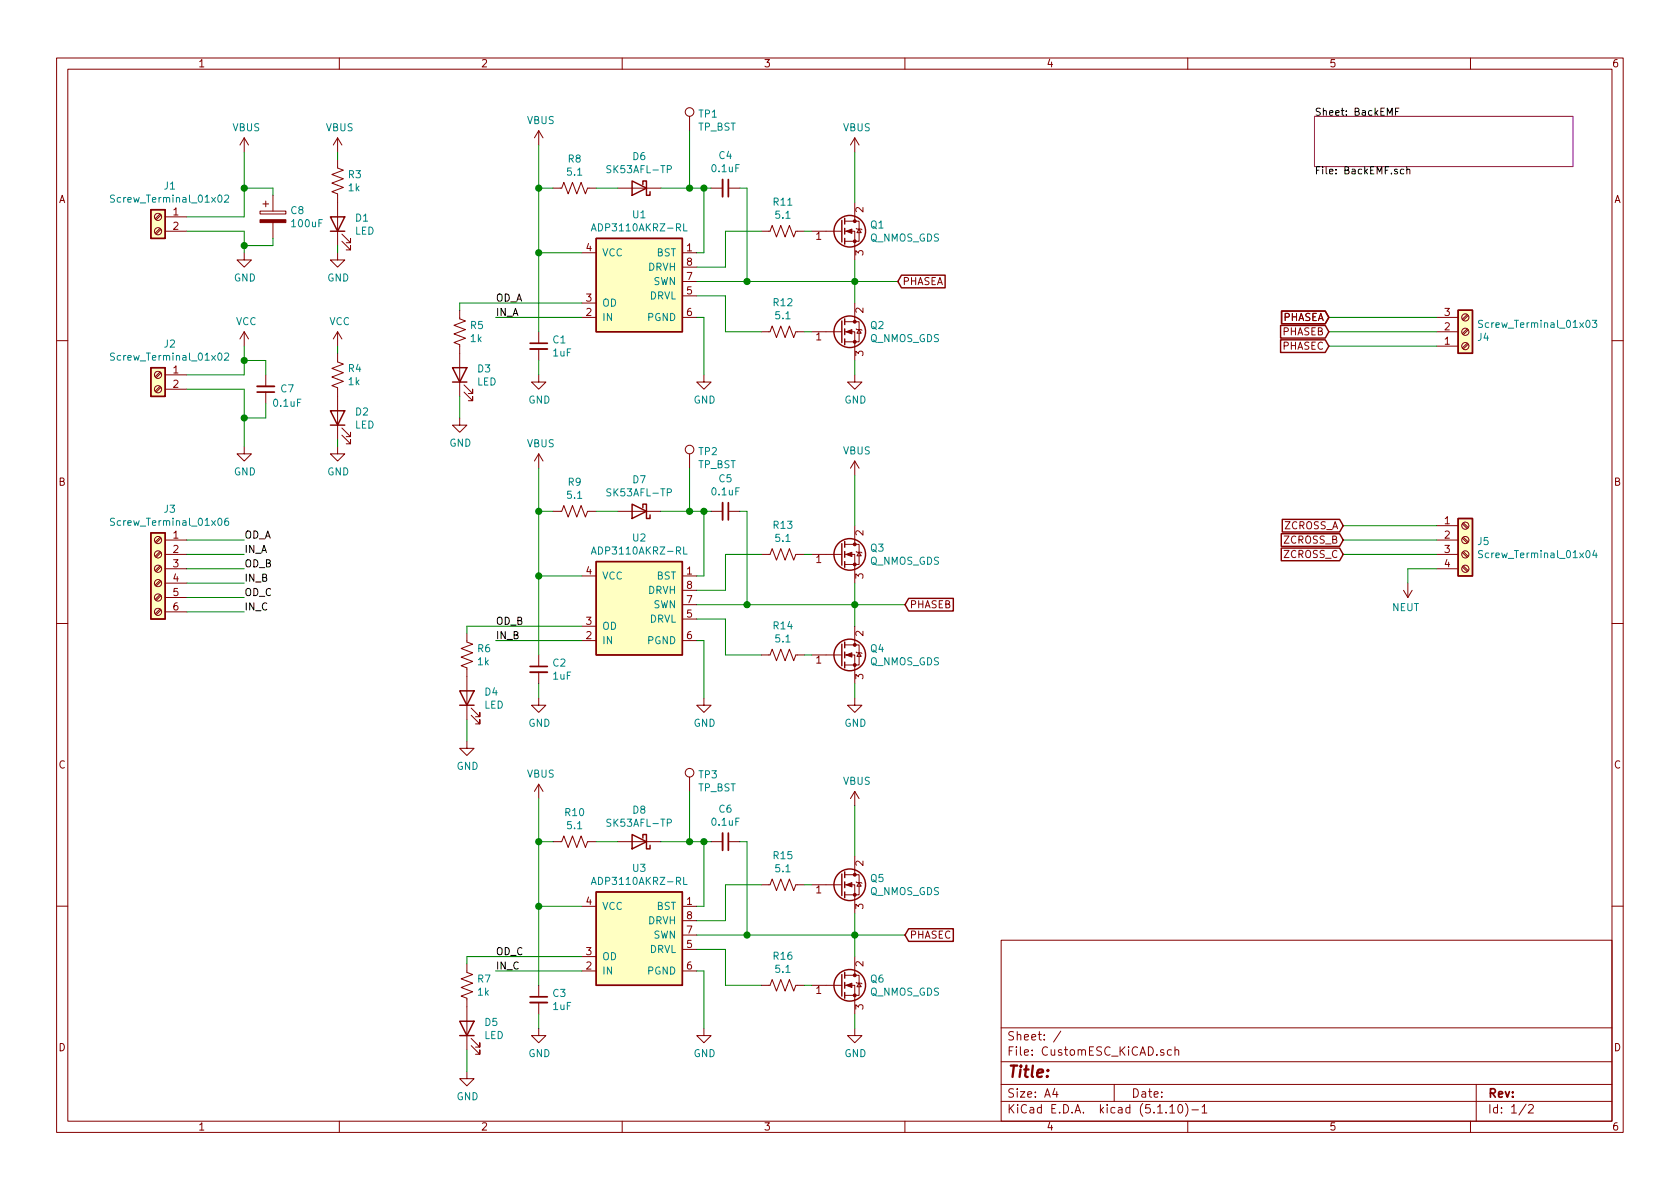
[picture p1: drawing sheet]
<svg xmlns="http://www.w3.org/2000/svg" width="297mm" height="210mm" viewBox="0 0 297 210" stroke-linecap="round" stroke-linejoin="round" font-family="sans-serif">
<g fill="none" stroke="#840000" stroke-width=".18">
<path d="M10 10.3h277v189.9h-277zM12 12.2h273v186.1h-273zM60 10.3v1.9M110 10.3v1.9M160 10.3v1.9M210 10.3v1.9M260 10.3v1.9M28.3 37.8l-.9 .9M28.5 38l-.9 .9M29.2 38.3h3.8M43.2 24.4v2.5M43.2 24.4l-.8 1.2"/>
<path d="M43.2 24.4l.7 1.2M46 37.3h4.5v.5h-4.5zM46.5 36.1h1M47 35.6v1M48.3 34.5v2.8M48.3 39.4v2.8M59.7 28.2v1.5l1 .4-2 .8 2 .7-2 .8 2 .7-2 .8 1 .4v9.1M59.7 24.4v2.5M59.7 24.4l-.8 1.2M59.7 24.4l.8 1.2M95.2 23.1v2.5M95.2 23.1l-.7 1.3"/>
<path d="M95.2 23.1l.8 1.3M97.8 33.3h1.5l.4-1 .8 2 .7-2 .8 2 .7-2 .8 2 .4-1h1.5M109.2 33.3h7.6M121.9 20.6v2.5M125.7 33.3h2.1M128.8 33.3h2M149.4 39.1h2.5v3.6h-2.5M151.1 24.4v2.5M151.1 35.8v3.3M151.1 24.4l-.7 1.2M151.1 24.4l.8 1.2M28.3 40.4l-.9 .8"/>
<path d="M28.5 40.6l-.9 .8M29.2 40.9h3.8M43.2 44.7v1.3h1.2l-1.2 1.2-1.3-1.2h1.3M43.2 58.7l-.8 1.2M43.2 58.7v2.5M43.2 58.7l.7 1.2M59.7 44.7v1.3h1.3l-1.3 1.2-1.3-1.2h1.3M59.7 58.7v2.5M59.7 58.7l-.8 1.2M59.7 58.7l.8 1.2M60.5 42.7l1.5 1.5v-.8v.8h-.8M60.5 41.4l1.5 1.5v-.7v.7h-.8"/>
<path d="M81.3 54.9v1.5l1 .4-2 .7 2 .8-2 .7 2 .8-2 .8 1 .4v9.1M95.2 58.7v2M102.9 56.1h2.5M102.9 44.7h2.5M102.9 53.6h2.5M120.6 56.1h2.6M120.6 44.7h2.6M120.6 52.3h2.6M120.6 49.8h2.6M120.6 47.2h2.6M134.6 58.7h1.5l.4-1 .8 2 .7-2 .8 2 .8-2 .7 2 .4-1h1.5M134.6 40.9h1.5l.4-1 .8 2 .7-2 .8 2 .8-2 .7 2 .4-1h1.5"/>
<path d="M143.5 40.9h5.3M143.5 58.7h5.3M149.4 40.9h1.7v5.1M149.4 58.7h1.7v5M149.4 56.9h2.5v3.5h-2.5M151.1 53.6v3.3M151.4 40.4l.1 .1h.8l.1 .1M151.4 58.2l.1 .1h.8l.1 .1M151.9 40.5l.4 .6h-.8zM151.9 58.3l.4 .6h-.8zM254 58.7h3.8M254 56.1h3.8"/>
<path d="M259.4 55.6l-.9 .9M259.4 58.2l-.9 .8M259.6 55.8l-.9 .8M259.6 58.3l-.9 .9M10 60.2h2M28.3 68.3l-.9 .9M28.3 65.8l-.9 .8M28.5 68.5l-.9 .8M28.5 66l-.9 .8M29.2 66.3h3.8M29.2 68.8h3.8M43.2 79v1.3h1.2l-1.2 1.2-1.3-1.2h1.3"/>
<path d="M47 66.3v2M47 69.3v2.1M59.7 79v1.3h1.3l-1.3 1.2-1.3-1.2h1.3M59.7 62.5v1.5l1 .4-2 .7 2 .8-2 .8 2 .7-2 .8 1 .4v9.1M60.5 77l1.5 1.5v-.8v.8h-.8M60.5 75.7l1.5 1.5v-.8v.8h-.8M81.3 73.9v1.3h1.2l-1.2 1.2-1.3-1.2h1.3M82 69.3l1.6 1.6v-.8v.8h-.8M82 68.1l1.6 1.5v-.8v.8h-.8M95.2 66.3v1.3h1.3l-1.3 1.2-1.2-1.2h1.2M95.2 61.7v2M124.5 66.3v1.3h1.2l-1.2 1.2-1.3-1.2h1.3"/>
<path d="M151.1 66.3v1.3h1.3l-1.3 1.2-1.2-1.2h1.2M254 61.2h3.8M259.4 60.7l-.9 .8M259.6 60.9l-.9 .8M285 60.2h2M28.3 97.5l-.9 .9M28.3 95l-.9 .8M28.5 97.7l-.9 .8M28.5 95.2l-.9 .8M29.2 98h3.8M29.2 95.5h3.8M95.2 80.3v2.5"/>
<path d="M95.2 80.3l-.7 1.2M95.2 80.3l.8 1.2M97.8 90.4h1.5l.4-1 .8 2 .7-2 .8 2 .7-2 .8 2 .4-1h1.5M109.2 90.4h7.6M121.9 80.3v2.5M125.7 90.4h2.1M128.8 90.4h2M134.6 98h1.5l.4-1 .8 2.1 .7-2.1 .8 2.1 .8-2.1 .7 2.1 .4-1.1h1.5M143.5 98h5.3M149.4 98h1.7v5.1M149.4 96.3h2.5v3.5h-2.5M151.1 81.5v2.6"/>
<path d="M151.1 93v3.3M151.1 81.5l-.7 1.3M151.1 81.5l.8 1.3M151.4 97.5l.1 .2h.8l.1 .1M151.9 97.7l.4 .6h-.8zM254 98h3.8M254 93h3.8M254 95.5h3.8M258.5 97.7l.9 .8M258.5 95.2l.9 .8M258.5 92.6l.9 .9M258.7 97.5l.9 .9"/>
<path d="M258.7 95l.9 .8M258.7 92.5l.9 .8M10 110.3h2M28.3 107.7l-.9 .8M28.3 105.2l-.9 .8M28.3 102.6l-.9 .8M28.3 100.1l-.9 .8M28.5 107.9l-.9 .8M28.5 105.3l-.9 .9M28.5 102.8l-.9 .8M28.5 100.2l-.9 .9M29.2 100.6h3.8"/>
<path d="M29.2 103.1h3.8M29.2 105.7h3.8M29.2 108.2h3.8M82.5 112v1.5l1.1 .4-2.1 .8 2.1 .7-2.1 .8 2.1 .8-2.1 .7 1 .4v9.1M95.2 115.8v2.1M95.2 118.9v2M102.9 101.8h2.5M102.9 113.3h2.5M102.9 110.7h2.5M120.6 101.8h2.6M120.6 113.3h2.6M120.6 109.5h2.6"/>
<path d="M120.6 106.9h2.6M120.6 104.4h2.6M134.6 115.8h1.5l.4-1 .8 2 .7-2 .8 2 .8-2 .7 2 .4-1h1.5M143.5 115.8h5.3M149.4 115.8h1.7v5.1M149.4 114h2.5v3.6h-2.5M151.1 110.7v3.3M151.4 115.3l.1 .1h.8l.1 .2M151.9 115.4l.4 .7h-.8zM248.2 104.4l.7 1.3M248.9 103.1v2.6M249.7 104.4l-.8 1.3"/>
<path d="M254 100.6h3.8M258.5 100.2l.9 .9M258.7 100.1l.9 .8M285 110.3h2M82.5 131.1v1.2h1.3l-1.3 1.3-1.2-1.3h1.2M83.3 126.5l1.5 1.5v-.8v.8h-.7M83.3 125.2l1.5 1.5v-.7v.7h-.7M95.2 123.4v1.3h1.3l-1.3 1.3-1.2-1.3h1.2M95.2 138.7v2.5M95.2 138.7l-.7 1.2M95.2 138.7l.8 1.2M121.9 137.4v2.5"/>
<path d="M124.5 123.4v1.3h1.2l-1.2 1.3-1.3-1.3h1.3M151.1 123.4v1.3h1.3l-1.3 1.3-1.2-1.3h1.2M151.1 139.9v2.6M151.1 139.9l-.7 1.3M151.1 139.9l.8 1.3M97.8 148.8h1.5l.4-1 .8 2.1 .7-2.1 .8 2.1 .7-2.1 .8 2.1 .4-1.1h1.5M109.2 148.8h7.6M125.7 148.8h2.1M128.8 148.8h2M134.6 156.5h1.5l.4-1.1 .8 2.1 .7-2.1 .8 2.1 .8-2.1 .7 2.1 .4-1h1.5M143.5 156.5h5.3M149.4 156.5h1.7v5"/>
<path d="M149.4 154.7h2.5v3.5h-2.5M151.1 151.4v3.3M151.4 156l.1 .1h.8l.1 .1M151.9 156.1l.4 .6h-.8zM10 160.2h2M82.5 170.4v1.6l1.1 .3-2.1 .8 2.1 .8-2.1 .7 2.1 .8-2.1 .7 1 .4v9.2M95.2 174.2v2.1M95.2 177.3v2M102.9 160.3h2.5M102.9 171.7h2.5M102.9 169.2h2.5M120.6 160.3h2.6"/>
<path d="M120.6 171.7h2.6M120.6 167.9h2.6M120.6 165.3h2.6M120.6 162.8h2.6M134.6 174.2h1.5l.4-1 .8 2.1 .7-2.1 .8 2.1 .8-2.1 .7 2.1 .4-1.1h1.5M143.5 174.2h5.3M149.4 174.2h1.7v5.1M149.4 172.5h2.5v3.5h-2.5M151.1 169.2v3.3M151.4 173.7l.1 .2h.8l.1 .1M151.9 173.9l.4 .6h-.8zM177 166.3h108v32h-108z"/>
<path d="M285 160.2h2M60 198.3v1.9M82.5 189.5v1.2h1.3l-1.3 1.3-1.2-1.3h1.2M83.3 184.9l1.5 1.5v-.7v.7h-.7M83.3 183.6l1.5 1.6v-.8v.8h-.7M95.2 181.9v1.2h1.3l-1.3 1.3-1.2-1.3h1.2M110 198.3v1.9M124.5 181.9v1.2h1.2l-1.2 1.3-1.3-1.3h1.3M151.1 181.9v1.2h1.3l-1.3 1.3-1.2-1.3h1.2M160 198.3v1.9M177 194.8h108M177 191.8h108"/>
<path d="M177 187.8h108M177 181.8h108M186.5 192.5l-.4 1h1M186.8 193v1M187.6 182.3l-1.3 2M197 191.8v3M206.8 195.8l.5-.5v1.5M206.8 196.8h.9M207.1 185.7l-.4-.1-.3 .3 .1 .6 .2 .1 .4-.1M207.7 185.7h.1a.37 .37 0 0 1 .6 .1v.8M207.7 185.1v1.5M208.5 195.4l.1-.1a.8 .8 0 0 1 .5 .8 .8 .8 0 0 1-.5 .7 1 1 0 0 1-.1-1.4z"/>
<path d="M209.6 195.1a1.71 1.71 0 0 1 0 2.3M210 198.3v1.9M210.7 196.3h1.2M212.5 195.8l.5-.5v1.5M212.5 196.8h.9M260 198.3v1.9M261 191.8v6.5M269.8 195.2l-1.2 2M270.3 195.5l.2-.2h.3l.3 .5-.9 1h.9"/>
<circle cx="121.9" cy="19.8" r=".76"/>
<circle cx="27.9" cy="38.3" r=".63"/>
<circle cx="27.9" cy="40.9" r=".63"/>
<circle cx="259.1" cy="56.1" r=".63"/>
<circle cx="259.1" cy="58.7" r=".63"/>
<circle cx="27.9" cy="68.8" r=".63"/>
<circle cx="27.9" cy="66.3" r=".63"/>
<circle cx="121.9" cy="79.5" r=".76"/>
<circle cx="259.1" cy="61.2" r=".63"/>
<circle cx="27.9" cy="95.5" r=".63"/>
<circle cx="27.9" cy="98" r=".63"/>
<circle cx="259.1" cy="98" r=".63"/>
<circle cx="259.1" cy="93" r=".63"/>
<circle cx="259.1" cy="95.5" r=".63"/>
<circle cx="27.9" cy="108.2" r=".63"/>
<circle cx="27.9" cy="100.6" r=".63"/>
<circle cx="27.9" cy="105.7" r=".63"/>
<circle cx="27.9" cy="103.1" r=".63"/>
<circle cx="259.1" cy="100.6" r=".63"/>
<circle cx="121.9" cy="136.6" r=".76"/>
</g>
<path d="M232.4 20.6h45.7v8.9h-45.7z" fill="none" stroke="#840084" stroke-width=".18"/>
<path d="M246.7 19.7h.5M247.3 19.1h-.6v1.3M248.2 30l-.4-.1-.2 .2 .1 .6h.5M248.7 30l.2-.1 .3 .1 .1 .8M248.7 29.5v1.3" fill="none" stroke="#000" stroke-width=".18"/>
<g fill="none" stroke="#840000" stroke-width=".25">
<path d="M26.7 37.1h2.5v5.1h-2.5zM58.4 38.3h2.6l-1.3 2.6zM111.8 32l2.5 1.3-2.5 1.2zM113.7 32.6v-.6h.6v2.5h.6v-.6M148.8 39v3.8M149.4 38.6v1M58.4 40.9h2.6M105.4 42.2h15.2v16.5h-15.2zM148.8 56.8v3.8M149.4 40.4v1M149.4 42.2v1M149.4 56.4v1"/>
<path d="M149.4 58.2v1M149.4 59.9v1.1M159.4 48.7h7.7v2.2h-7.7l-.7-1.1zM226.4 57.6h7.9l.6 1.1-.6 1.1h-7.9zM226.6 55h7.7l.6 1.1-.6 1.1h-7.7zM257.8 54.9h2.5v7.6h-2.5zM26.7 65h2.5v5.1h-2.5zM58.4 72.6h2.6l-1.3 2.6zM58.4 75.2h2.6M80 65h2.5l-1.2 2.6zM80 67.6h2.5M226.4 60.1h7.9l.6 1.1-.6 1.1h-7.9z"/>
<path d="M26.7 94.2h2.5v15.3h-2.5zM105.4 99.3h15.2v16.5h-15.2zM111.8 89.1l2.5 1.3-2.5 1.3zM113.7 89.8v-.7h.6v2.6h.6v-.6M148.8 96.1v3.8M149.4 95.8v1M149.4 97.5v1M149.4 99.3v1M226.5 96.9h10.4l.6 1.1-.6 1.2h-10.4zM226.5 94.4h10.4l.6 1.1-.6 1.1h-10.4zM226.7 91.8h10.2l.6 1.2-.6 1.1h-10.2zM257.8 91.7h2.5v10.1h-2.5z"/>
<path d="M148.8 113.9v3.8M149.4 113.5v1M149.4 115.3v1M149.4 117.1v1M160.7 105.8h7.9v2.2h-7.9l-.7-1.1zM81.3 122.2h2.5l-1.3 2.5zM81.3 124.7h2.5M105.4 157.7h15.2v16.5h-15.2zM111.8 147.6l2.5 1.2-2.5 1.3zM113.7 148.2v-.6h.6v2.5h.6v-.6M148.8 154.6v3.8M149.4 154.2v1"/>
<path d="M149.4 156v1M149.4 157.7v1M148.8 172.3v3.8M149.4 172v1M149.4 173.7v1M149.4 175.5v1M160.7 164.2h7.9v2.3h-7.9l-.7-1.2zM81.3 180.6h2.5l-1.3 2.5zM81.3 183.1h2.5"/>
<circle cx="150.2" cy="58.7" r="2.79"/>
<circle cx="150.2" cy="40.9" r="2.79"/>
<circle cx="150.2" cy="98" r="2.79"/>
<circle cx="150.2" cy="115.8" r="2.79"/>
<circle cx="150.2" cy="156.5" r="2.79"/>
<circle cx="150.2" cy="174.2" r="2.79"/>
</g>
<g fill="#ffffc2" stroke="#ffffc2" stroke-width=".18">
<path d="M105.4 99.3h15.2v16.5h-15.2z"/>
<path d="M26.7 65h2.5v5.1h-2.5z"/>
<path d="M257.8 54.9h2.5v7.6h-2.5z"/>
<path d="M105.4 157.7h15.2v16.5h-15.2z"/>
<path d="M257.8 91.7h2.5v10.1h-2.5z"/>
<path d="M26.7 37.1h2.5v5.1h-2.5z"/>
<path d="M105.4 42.2h15.2v16.5h-15.2z"/>
<path d="M26.7 94.2h2.5v15.3h-2.5z"/>
</g>
<g fill="none" stroke="#008484" stroke-width=".18">
<path d="M20.2 34.6l-.4-.1-.2 .1v.4l.6 .3v.2l-.2 .3-.5-.1M39.7 34.6l.5-.1 .2 .3v.2l-.8 .8h.8M118 29.9h.6l.1-.2-.1-.3-.1-.1h-.5v1.3M120.9 39.6v1.2h.6M104.5 40.8l.5-1.2 .4 1.2M104.7 40.5h.6M262.1 56.7l-.5-.1-.1 .2v.4l.6 .2v.3l-.2 .2h-.5M281.5 56.6h.8l-.4 .5 .4 .1-.1 .7h-.5l-.2-.1M20.2 62.5l-.4-.1-.2 .2v.4l.6 .2v.3l-.2 .2-.5-.1M39.7 62.6l.5-.2 .2 .4v.2l-.8 .7h.8M20.2 91.7l-.4-.1-.2 .2v.4l.6 .2v.3l-.2 .2h-.5M40.3 91.6l-.3 .1a.87 .87 0 0 0 0 1.2l.4-.1v-.6l-.4-.1-.3 .3"/>
<path d="M104.5 98l.5-1.3 .4 1.3M104.7 97.6h.6M118 87.1l.6-.1 .1-.1-.1-.3-.1-.2h-.5v1.3M120.9 96.7v1.3h.6M262.1 97.4h-.5l-.1 .1v.4l.6 .2v.3l-.2 .2h-.5M281.9 97.3l-.3 .9h.8M282.2 97.8v.8M104.5 156.4l.5-1.3 .4 1.3M104.7 156.1h.6M118 145.5h.6l.1-.2-.1-.3-.1-.1h-.5v1.2M120.9 155.1v1.3h.6"/>
</g>
<path d="M127.8 31.7v3.1M45.5 68.3h3M93.7 61.7h3.1M127.8 88.9v3M93.7 118.9h3.1M127.8 147.3v3.1M93.7 177.3h3.1" fill="none" stroke="#840000" stroke-width=".33"/>
<path d="M128.8 31.7v3.1M45.5 69.3h3M93.7 60.7h3.1M128.8 88.9v3M93.7 117.9h3.1M128.8 147.3v3.1M93.7 176.3h3.1" fill="none" stroke="#840000" stroke-width=".3"/>
<g fill="#840000" stroke="#840000" stroke-width=".18">
<path d="M149.6 40.9l1-.4v.8z"/>
<path d="M149.6 58.7l1-.4v.7z"/>
<path d="M149.6 98l1-.3v.7z"/>
<path d="M149.6 115.8l1-.4v.8z"/>
<path d="M149.6 174.2l1-.3v.7z"/>
<path d="M149.6 156.5l1-.4v.7z"/>
<path d="M46 38.9h4.5v.5h-4.5z"/>
<circle cx="151.1" cy="42.7" r=".25"/>
<circle cx="151.1" cy="39.1" r=".25"/>
<circle cx="151.1" cy="60.4" r=".25"/>
<circle cx="151.1" cy="56.9" r=".25"/>
<circle cx="151.1" cy="99.8" r=".25"/>
<circle cx="151.1" cy="96.3" r=".25"/>
<circle cx="151.1" cy="117.6" r=".25"/>
<circle cx="151.1" cy="114" r=".25"/>
<circle cx="151.1" cy="176" r=".25"/>
<circle cx="151.1" cy="172.5" r=".25"/>
<circle cx="151.1" cy="158.2" r=".25"/>
<circle cx="151.1" cy="154.7" r=".25"/>
</g>
<g fill="none" stroke="#008400" stroke-width=".18">
<path d="M43.2 33.3h5.1v1.2M43.2 26.9v11.4h-10.2M59.7 26.9v1.3M95.2 33.3h2.6M95.2 25.6v33.1M105.4 33.3h3.8M116.8 33.3h8.9M121.9 23.1v10.2M124.5 33.3v11.4h-1.3M130.8 33.3h1.3v16.5M151.1 26.9v8.9M33 40.9h10.2v3.8"/>
<path d="M48.3 42.2v1.2h-5.1M59.7 43.4v1.3M87.6 56.1h15.3M95.2 44.7h7.7M102.9 53.6h-21.6v1.3M123.2 52.3h5.1v6.4h6.3M123.2 49.8h35.5M123.2 56.1h1.3v10.2M134.6 40.9h-6.3v6.3h-5.1M142.2 40.9h1.3M142.2 58.7h1.3M151.1 46v7.6"/>
<path d="M234.9 58.7h19.1M234.9 56.1h19.1M33 68.8h10.2v10.2M43.2 61.2v5.1h-10.2M43.2 63.7h3.8v2.6M47 71.4v2.5h-3.8M59.7 61.2v1.3M59.7 77.7v1.3M81.3 70.1v3.8M95.2 63.7v2.6M151.1 63.7v2.6M234.9 61.2h19.1"/>
<path d="M33 95.5h10.2M33 98h10.2M95.2 90.4h2.6M95.2 82.8v33M105.4 90.4h3.8M116.8 90.4h8.9M121.9 82.8v7.6M124.5 90.4v11.4h-1.3M130.8 90.4h1.3v16.5M134.6 98h-6.3v6.4h-5.1M142.2 98h1.3M151.1 84.1v8.9"/>
<path d="M237.5 93h16.5M237.5 95.5h16.5M237.5 98h16.5M33 108.2h10.2M33 100.6h10.2M33 105.7h10.2M33 103.1h10.2M87.6 113.3h15.3M95.2 101.8h7.7M102.9 110.7h-20.4v1.3M123.2 106.9h36.8M123.2 113.3h1.3v10.1"/>
<path d="M123.2 109.5h5.1v6.3h6.3M142.2 115.8h1.3M151.1 103.1v7.6M254 100.6h-5.1v2.5M82.5 127.2v3.9M95.2 120.9v2.5M121.9 139.9v8.9M151.1 120.9v2.5M95.2 148.8h2.6M95.2 141.2v33M105.4 148.8h3.8M116.8 148.8h8.9"/>
<path d="M124.5 148.8v11.5h-1.3M130.8 148.8h1.3v16.5M134.6 156.5h-6.3v6.3h-5.1M142.2 156.5h1.3M151.1 142.5v8.9M87.6 171.7h15.3M95.2 179.3v2.6M95.2 160.3h7.7M102.9 169.2h-20.4v1.2M123.2 165.3h36.8M123.2 171.7h1.3v10.2M123.2 167.9h5.1v6.3h6.3"/>
<path d="M142.2 174.2h1.3M151.1 161.5v7.7M151.1 179.3v2.6M82.5 185.7v3.8"/>
</g>
<g fill="#008400" stroke="#008400" stroke-width=".25">
<circle cx="95.3" cy="33.3" r=".51"/>
<circle cx="95.3" cy="90.4" r=".51"/>
<circle cx="95.3" cy="101.8" r=".51"/>
<circle cx="124.5" cy="90.4" r=".51"/>
<circle cx="43.2" cy="73.9" r=".51"/>
<circle cx="151.1" cy="165.3" r=".51"/>
<circle cx="121.9" cy="148.8" r=".51"/>
<circle cx="132.1" cy="49.8" r=".51"/>
<circle cx="95.3" cy="44.7" r=".51"/>
<circle cx="121.9" cy="90.4" r=".51"/>
<circle cx="95.3" cy="148.8" r=".51"/>
<circle cx="132.1" cy="106.9" r=".51"/>
<circle cx="121.9" cy="33.3" r=".51"/>
<circle cx="43.2" cy="63.7" r=".51"/>
<circle cx="151.1" cy="106.9" r=".51"/>
<circle cx="151.1" cy="49.8" r=".51"/>
<circle cx="43.2" cy="43.4" r=".51"/>
<circle cx="124.5" cy="148.8" r=".51"/>
<circle cx="124.5" cy="33.3" r=".51"/>
<circle cx="43.2" cy="33.3" r=".51"/>
<circle cx="95.3" cy="160.3" r=".51"/>
<circle cx="132.1" cy="165.3" r=".51"/>
</g>
<text font-size="2.8" fill="#840000" x="178" y="190.5">Title:</text>
<g font-size="2.1" fill="#840000">
<text x="178" y="184">Sheet: /</text>
<text x="178" y="186.7">File: CustomESC_KiCAD.sch</text>
<text x="178" y="196.9">KiCad E.D.A. kicad (5.1.10)-1</text>
<text x="178" y="194.1">Size: A4</text>
<text x="200" y="194.1">Date:</text>
<text x="263" y="194.1">Rev:</text>
<text x="263" y="196.9">Id: 1/2</text>
</g>
<g font-size="1.8" fill="#840000">
<text x="35" y="11.9">1</text>
<text x="85" y="11.9">2</text>
<text x="135" y="11.9">3</text>
<text x="185" y="11.9">4</text>
<text x="235" y="11.9">5</text>
<text x="285" y="11.9">6</text>
<text x="10.4" y="35.9">A</text>
<text x="285.4" y="35.9">A</text>
<text x="30.6" y="38.1">1</text>
<text x="30.6" y="40.6">2</text>
<text x="152.7" y="37.6" transform="rotate(-90 152.7 37.6)">2</text>
<text x="103.7" y="44.4">4</text>
<text x="121.4" y="44.4">1</text>
<text x="121.4" y="47">8</text>
<text x="144.3" y="42.4">1</text>
<text x="152.7" y="45.2" transform="rotate(-90 152.7 45.2)">3</text>
<text x="103.7" y="53.3">3</text>
<text x="121.4" y="52.1">5</text>
<text x="121.4" y="49.5">7</text>
<text x="159.5" y="50.4">PHASEA</text>
<text x="103.7" y="55.9">2</text>
<text x="121.4" y="55.9">6</text>
<text x="152.7" y="55.3" transform="rotate(-90 152.7 55.3)">2</text>
<text x="226.8" y="59.3">PHASEB</text>
<text x="226.8" y="56.8">PHASEA</text>
<text x="255.4" y="58.4">2</text>
<text x="255.4" y="55.9">3</text>
<text x="144.3" y="60.2">1</text>
<text x="152.7" y="63" transform="rotate(-90 152.7 63)">3</text>
<text x="226.8" y="61.8">PHASEC</text>
<text x="255.4" y="61">1</text>
<text x="30.6" y="66">1</text>
<text x="30.6" y="68.6">2</text>
<text x="10.4" y="85.9">B</text>
<text x="285.4" y="85.9">B</text>
<text x="30.6" y="95.2">1</text>
<text x="152.7" y="94.7" transform="rotate(-90 152.7 94.7)">2</text>
<text x="227.1" y="93.6">ZCROSS_A</text>
<text x="255.4" y="92.7">1</text>
<text x="255.4" y="95.2">2</text>
<text x="30.6" y="97.8">2</text>
<text x="30.6" y="100.3">3</text>
<text x="103.7" y="101.6">4</text>
<text x="121.4" y="101.6">1</text>
<text x="144.3" y="99.6">1</text>
<text x="227.1" y="98.7">ZCROSS_C</text>
<text x="227.1" y="96.1">ZCROSS_B</text>
<text x="255.4" y="97.8">3</text>
<text x="255.4" y="100.3">4</text>
<text x="30.6" y="102.9">4</text>
<text x="30.6" y="105.4">5</text>
<text x="30.6" y="107.9">6</text>
<text x="121.4" y="106.7">7</text>
<text x="121.4" y="104.1">8</text>
<text x="152.7" y="102.3" transform="rotate(-90 152.7 102.3)">3</text>
<text x="160.8" y="107.6">PHASEB</text>
<text x="103.7" y="113">2</text>
<text x="103.7" y="110.5">3</text>
<text x="121.4" y="109.2">5</text>
<text x="121.4" y="113">6</text>
<text x="152.7" y="112.5" transform="rotate(-90 152.7 112.5)">2</text>
<text x="144.3" y="117.3">1</text>
<text x="152.7" y="120.1" transform="rotate(-90 152.7 120.1)">3</text>
<text x="10.4" y="135.9">C</text>
<text x="285.4" y="135.9">C</text>
<text x="152.7" y="153.1" transform="rotate(-90 152.7 153.1)">2</text>
<text x="103.7" y="160">4</text>
<text x="121.4" y="160">1</text>
<text x="144.3" y="158">1</text>
<text x="152.7" y="160.8" transform="rotate(-90 152.7 160.8)">3</text>
<text x="121.4" y="167.6">5</text>
<text x="121.4" y="165.1">7</text>
<text x="121.4" y="162.6">8</text>
<text x="160.8" y="166">PHASEC</text>
<text x="103.7" y="171.4">2</text>
<text x="103.7" y="168.9">3</text>
<text x="121.4" y="171.4">6</text>
<text x="152.7" y="170.9" transform="rotate(-90 152.7 170.9)">2</text>
<text x="144.3" y="175.8">1</text>
<text x="152.7" y="178.5" transform="rotate(-90 152.7 178.5)">3</text>
<text x="10.4" y="185.9">D</text>
<text x="285.4" y="185.9">D</text>
<text x="35" y="199.9">1</text>
<text x="85" y="199.9">2</text>
<text x="135" y="199.9">3</text>
<text x="185" y="199.9">4</text>
<text x="235" y="199.9">5</text>
<text x="285" y="199.9">6</text>
</g>
<g font-size="1.8" fill="#008484">
<text x="41.1" y="23.2">VBUS</text>
<text x="57.6" y="23.2">VBUS</text>
<text x="93.2" y="21.9">VBUS</text>
<text x="123.4" y="23.1">TP_BST</text>
<text x="123.6" y="20.8">TP1</text>
<text x="149.1" y="23.2">VBUS</text>
<text x="100.5" y="28.7">R8</text>
<text x="111.9" y="28.3">D6</text>
<text x="127.2" y="28.1">C4</text>
<text x="20.3" y="35.8">Screw_Terminal_01x02</text>
<text x="29.1" y="33.5">J1</text>
<text x="61.6" y="31.5">R3</text>
<text x="61.6" y="33.8">1k</text>
<text x="100.4" y="31.1">5.1</text>
<text x="107.6" y="30.6">SK53AFL-TP</text>
<text x="126" y="30.4">0.1uF</text>
<text x="51.5" y="37.9">C8</text>
<text x="51.7" y="40.2">100uF</text>
<text x="62.7" y="41.5">LED</text>
<text x="62.9" y="39.2">D1</text>
<text x="105.3" y="40.9">ADP3110AKRZ-RL</text>
<text x="111.9" y="38.6">U1</text>
<text x="136.8" y="36.4">R11</text>
<text x="137.2" y="38.7">5.1</text>
<text x="153.9" y="40.4">Q1</text>
<text x="106.4" y="45.3">VCC</text>
<text x="114.6" y="47.9">DRVH</text>
<text x="116.1" y="45.3">BST</text>
<text x="153.8" y="42.7">Q_NMOS_GDS</text>
<text x="41.4" y="49.8">GND</text>
<text x="57.9" y="49.8">GND</text>
<text x="114.8" y="53">DRVL</text>
<text x="115.5" y="50.4">SWN</text>
<text x="41.7" y="57.5">VCC</text>
<text x="58.2" y="57.5">VCC</text>
<text x="83.2" y="58.2">R5</text>
<text x="106.4" y="56.8">IN</text>
<text x="106.4" y="54.2">OD</text>
<text x="114.5" y="56.8">PGND</text>
<text x="136.8" y="54.1">R12</text>
<text x="137.2" y="56.5">5.1</text>
<text x="153.9" y="58.2">Q2</text>
<text x="262.2" y="58">Screw_Terminal_01x03</text>
<text x="20.3" y="63.8">Screw_Terminal_01x02</text>
<text x="29.1" y="61.5">J2</text>
<text x="61.6" y="65.8">R4</text>
<text x="83.2" y="60.5">1k</text>
<text x="84.5" y="65.9">D3</text>
<text x="97.8" y="60.7">C1</text>
<text x="97.8" y="63">1uF</text>
<text x="153.8" y="60.5">Q_NMOS_GDS</text>
<text x="261.3" y="60.3">J4</text>
<text x="48.5" y="71.9">0.1uF</text>
<text x="49.7" y="69.4">C7</text>
<text x="61.6" y="68.1">1k</text>
<text x="84.3" y="68.2">LED</text>
<text x="93.4" y="71.4">GND</text>
<text x="122.6" y="71.4">GND</text>
<text x="149.3" y="71.4">GND</text>
<text x="62.7" y="75.8">LED</text>
<text x="62.9" y="73.5">D2</text>
<text x="79.5" y="79">GND</text>
<text x="93.2" y="79.1">VBUS</text>
<text x="123.4" y="82.8">TP_BST</text>
<text x="123.6" y="80.5">TP2</text>
<text x="149.1" y="80.4">VBUS</text>
<text x="41.4" y="84.1">GND</text>
<text x="57.9" y="84.1">GND</text>
<text x="100.4" y="88.2">5.1</text>
<text x="100.5" y="85.9">R9</text>
<text x="107.6" y="87.8">SK53AFL-TP</text>
<text x="111.9" y="85.5">D7</text>
<text x="126" y="87.6">0.1uF</text>
<text x="127.2" y="85.3">C5</text>
<text x="20.3" y="93">Screw_Terminal_01x06</text>
<text x="29.1" y="90.7">J3</text>
<text x="111.9" y="95.8">U2</text>
<text x="136.8" y="93.5">R13</text>
<text x="137.2" y="95.8">5.1</text>
<text x="105.3" y="98.1">ADP3110AKRZ-RL</text>
<text x="153.8" y="99.9">Q_NMOS_GDS</text>
<text x="153.9" y="97.6">Q3</text>
<text x="261.3" y="96.4">J5</text>
<text x="262.2" y="98.7">Screw_Terminal_01x04</text>
<text x="106.4" y="102.5">VCC</text>
<text x="114.6" y="105">DRVH</text>
<text x="115.5" y="107.6">SWN</text>
<text x="116.1" y="102.5">BST</text>
<text x="106.4" y="113.9">IN</text>
<text x="106.4" y="111.4">OD</text>
<text x="114.5" y="113.9">PGND</text>
<text x="114.8" y="110.1">DRVL</text>
<text x="136.8" y="111.3">R14</text>
<text x="137.2" y="113.6">5.1</text>
<text x="246.1" y="108.1">NEUT</text>
<text x="84.5" y="115.3">R6</text>
<text x="84.5" y="117.6">1k</text>
<text x="97.8" y="117.9">C2</text>
<text x="153.8" y="117.6">Q_NMOS_GDS</text>
<text x="153.9" y="115.3">Q4</text>
<text x="85.6" y="125.3">LED</text>
<text x="85.8" y="123">D4</text>
<text x="97.8" y="120.2">1uF</text>
<text x="93.4" y="128.5">GND</text>
<text x="122.6" y="128.5">GND</text>
<text x="149.3" y="128.5">GND</text>
<text x="80.7" y="136.1">GND</text>
<text x="93.2" y="137.5">VBUS</text>
<text x="123.6" y="137.6">TP3</text>
<text x="111.9" y="143.9">D8</text>
<text x="123.4" y="139.9">TP_BST</text>
<text x="127.2" y="143.7">C6</text>
<text x="149.1" y="138.8">VBUS</text>
<text x="100" y="144.3">R10</text>
<text x="100.4" y="146.6">5.1</text>
<text x="107.6" y="146.2">SK53AFL-TP</text>
<text x="126" y="146">0.1uF</text>
<text x="111.9" y="154.2">U3</text>
<text x="136.8" y="151.9">R15</text>
<text x="137.2" y="154.2">5.1</text>
<text x="153.9" y="156">Q5</text>
<text x="105.3" y="156.5">ADP3110AKRZ-RL</text>
<text x="106.4" y="160.9">VCC</text>
<text x="116.1" y="160.9">BST</text>
<text x="153.8" y="158.3">Q_NMOS_GDS</text>
<text x="114.6" y="163.4">DRVH</text>
<text x="115.5" y="166">SWN</text>
<text x="84.5" y="173.8">R7</text>
<text x="106.4" y="172.3">IN</text>
<text x="106.4" y="169.8">OD</text>
<text x="114.5" y="172.3">PGND</text>
<text x="114.8" y="168.5">DRVL</text>
<text x="136.8" y="169.7">R16</text>
<text x="137.2" y="172">5.1</text>
<text x="153.9" y="173.8">Q6</text>
<text x="84.5" y="176.1">1k</text>
<text x="97.8" y="176.3">C3</text>
<text x="97.8" y="178.6">1uF</text>
<text x="153.8" y="176.1">Q_NMOS_GDS</text>
<text x="85.6" y="183.7">LED</text>
<text x="85.8" y="181.4">D5</text>
<text x="93.4" y="186.9">GND</text>
<text x="122.6" y="186.9">GND</text>
<text x="149.3" y="186.9">GND</text>
<text x="80.7" y="194.6">GND</text>
</g>
<g font-size="1.8">
<text x="232.4" y="20.5">Sheet: BackEMF</text>
<text x="232.4" y="30.8">File: BackEMF.sch</text>
<text x="87.6" y="53.3">OD_A</text>
<text x="87.6" y="55.9">IN_A</text>
<text x="43.2" y="95.2">OD_A</text>
<text x="43.2" y="97.8">IN_A</text>
<text x="43.2" y="100.3">OD_B</text>
<text x="43.2" y="102.9">IN_B</text>
<text x="43.2" y="107.9">IN_C</text>
<text x="43.2" y="105.4">OD_C</text>
<text x="87.6" y="110.5">OD_B</text>
<text x="87.6" y="113">IN_B</text>
<text x="87.6" y="168.9">OD_C</text>
<text x="87.6" y="171.4">IN_C</text>
</g>
</svg>
